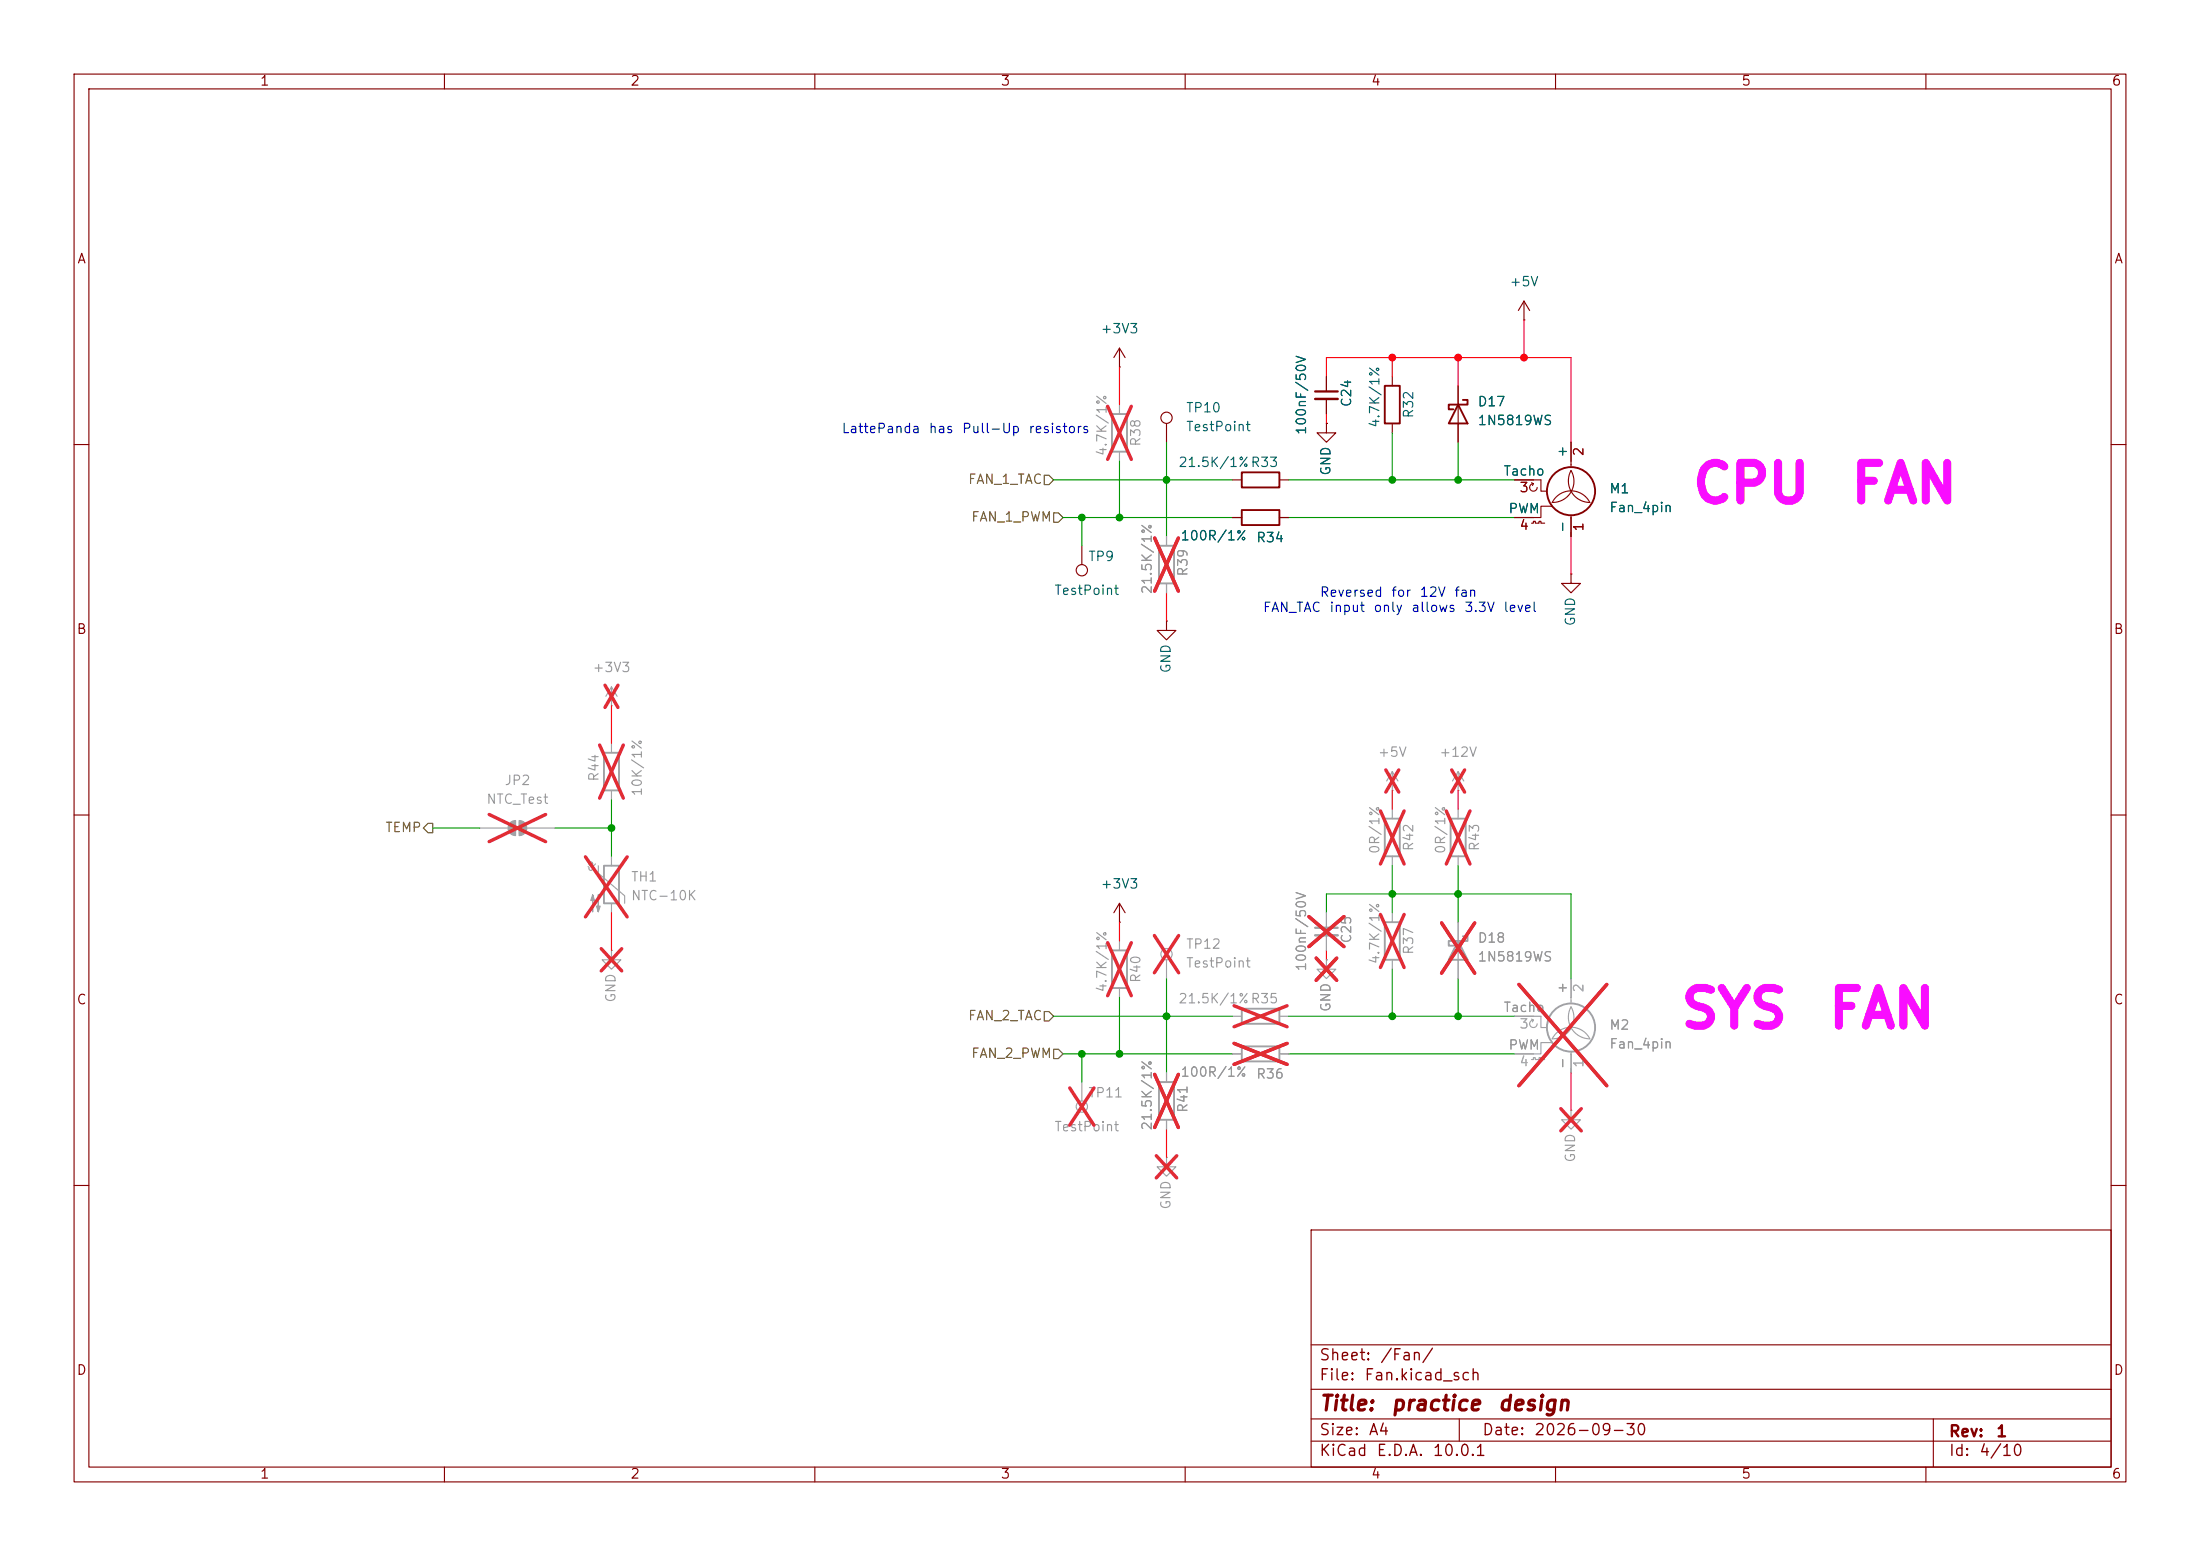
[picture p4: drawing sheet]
<svg xmlns="http://www.w3.org/2000/svg" width="297mm" height="210mm" viewBox="0 0 297 210" stroke-linecap="round" stroke-linejoin="round" font-family="sans-serif">
<g fill="none" stroke="#840000" stroke-width=".15">
<path d="M10 10h277v190h-277zM12 12h273v186h-273zM60 10v2M110 10v2M160 10v2M210 10v2M260 10v2M151.1 49.5h.1M151.1 47l-.7 1.3M151.1 47l.8 1.3M151.1 47v2.5M157.5 57.2v2.5"/>
<path d="M179.1 57.2v1.2h1.2l-1.2 1.3-1.3-1.3h1.3M179.1 57.2h.1M179.1 50.8v2M179.1 53.8v2.1M188 50.8v1.3M188 57.2v1.2M196.8 52.1v7.6M205.7 43.2h.1M205.7 40.6l-.7 1.3M205.7 40.6l.8 1.3M205.7 40.6v2.6M212.1 59.7v3.3"/>
<path d="M10 60h2M146 73.7v2.5M166.4 64.8h1.2M166.4 69.9h1.2M172.7 64.8h1.3M172.7 69.9h1.3M204.5 64.8h3.5v1.5h.8M206.8 70.6h.2v-.2h.3v.2h.5v-.2h.2v.2h.5M206.8 65.2l.2 .1M207 65.3a.51 .51 0 0 0-.5 .5 .51 .51 0 0 0 .5 .5 .51 .51 0 0 0 .5-.5M207 65.3l-.1 .2M209.5 68.3h-1.5v1.6h-3.5"/>
<path d="M212.1 63.5a2.86 2.86 0 0 1-2.6 4.3 2.84 2.84 0 0 1 2.6-1.6 2.84 2.84 0 0 1 2.5 1.6 2.92 2.92 0 0 1-2.5-4.3zM212.1 77.5v1.2h1.3l-1.3 1.3-1.3-1.3h1.3M212.1 77.5h.1M212.1 69.5v2.9M285 60h2M157.5 83.8v1.3h1.2l-1.2 1.3-1.3-1.3h1.3M157.5 83.8h.1M10 110h2M285 110h2M151.1 124.5h.1M151.1 121.9v2.6M151.1 121.9l-.7 1.3"/>
<path d="M151.1 121.9l.8 1.3M10 160h2M177 166h108v32h-108zM285 160h2M60 198v2M110 198v2M160 198v2M177 194.5h108M177 191.5h108M177 187.5h108M177 181.5h108M197 191.5v3"/>
<path d="M210 198v2M260 198v2M261 191.5v6.5"/>
<circle cx="157.5" cy="56.4" r=".76"/>
<circle cx="146" cy="77" r=".76"/>
</g>
<g fill="none" stroke="#a1a1a1" stroke-width=".15">
<path d="M151.1 54.6v1.3M151.1 61v1.2M157.5 72.4v1.3M157.5 78.7v1.3M82.5 95.3h.1M82.5 92.7v2.6M82.5 92.7l-.7 1.3M82.5 92.7l.8 1.3M64.8 111.8h3.8M69.6 110.7v2.1M70.1 110.7v2.1M71.1 111.8h3.8"/>
<path d="M79.4 117l.1 .1v.1M80.4 116.6a.44 .44 0 0 1-.5 .3 .44 .44 0 0 1-.4-.4l.2-.2 .3 .1v.8l-.1 .2-.2 .1-.2-.3M80.8 116.8v1.1l3.5 3v1M82.5 100.3v1.3M82.5 106.7v1.3M82.5 115.6v1.2M188 106.7h.1M188 104.1l-.8 1.3M188 104.1l.7 1.3M188 104.1v2.6M188 109.2v1.3M188 115.6v1.2"/>
<path d="M196.8 106.7h.1M196.8 104.1v2.6M196.8 109.2v1.3M196.8 115.6v1.2M196.8 104.1l-.7 1.3M196.8 104.1l.8 1.3M82.5 128.3v1.2h1.3l-1.3 1.3-1.2-1.3h1.2M82.5 128.3h.1M82.5 121.9v1.3M151.1 127v1.3M151.1 133.4v1.2M157.5 129.5v2.6"/>
<path d="M166.4 137.2h1.2M172.7 137.2h1.3M179.1 129.5v1.3h1.2l-1.2 1.3-1.3-1.3h1.3M179.1 129.5h.1M179.1 123.2v2M179.1 126.2v2.1M188 123.2v1.3M188 129.5v1.3M196.8 124.5v7.6M204.5 137.2h3.5v1.5h.8M206.8 137.5l.2 .2M207 137.7a.51 .51 0 0 0-.5 .5 .51 .51 0 0 0 .5 .5 .51 .51 0 0 0 .5-.5"/>
<path d="M207 137.7l-.1 .2M212.1 135.9a2.86 2.86 0 0 1-2.6 4.3 2.84 2.84 0 0 1 2.6-1.6 2.84 2.84 0 0 1 2.5 1.6 2.92 2.92 0 0 1-2.5-4.3zM212.1 132.1v3.3M146 146.1v2.5M157.5 156.2v1.3h1.2l-1.2 1.3-1.3-1.3h1.3M157.5 156.2h.1M157.5 144.8v1.3M157.5 151.1v1.3M166.4 142.2h1.2M172.7 142.2h1.3M206.8 143h.2v-.3h.3v.3h.5v-.3h.2v.3h.5M209.5 140.7h-1.5v1.5h-3.5"/>
<path d="M212.1 149.9v1.2h1.3l-1.3 1.3-1.3-1.3h1.3M212.1 149.9h.1M212.1 141.9v2.9"/>
<circle cx="157.5" cy="128.8" r=".76"/>
<circle cx="146" cy="149.4" r=".76"/>
</g>
<g fill="none" stroke="#e12e31" stroke-width=".46">
<path d="M149.5 54.8l3.2 7.2M152.7 54.8l-3.2 7.2M155.9 72.6l3.2 7.2M159.1 72.6l-3.2 7.2M81.7 92.5l1.7 3M83.4 92.5l-1.7 3M66 109.9l7.7 3.7M73.7 109.9l-7.7 3.7M79 115.6l5.7 8.1M80.9 100.6l3.3 7.1M84.2 100.6l-3.3 7.1M84.7 115.6l-5.7 8.1"/>
<path d="M186.4 109.4l3.2 7.2M187.1 103.9l1.7 3M188.8 103.9l-1.7 3M189.6 109.4l-3.2 7.2M195.2 109.4l3.3 7.2M196 103.9l1.7 3M197.7 103.9l-1.7 3M198.5 109.4l-3.3 7.2M81.2 128l2.7 3M83.9 128l-2.7 3M149.5 127.2l3.2 7.2M152.7 127.2l-3.2 7.2"/>
<path d="M155.8 126.3l3.3 5M159.1 126.3l-3.3 5M166.6 135.7l7.2 2.9M173.8 135.7l-7.2 2.9M176.7 123.7l4.7 4.1M177.7 129.3l2.8 3M180.5 129.3l-2.8 3M181.4 123.7l-4.7 4.1M186.4 123.4l3.2 7.2M189.6 123.4l-3.2 7.2M194.6 124.6l4.5 6.7M199.1 124.6l-4.5 6.7"/>
<path d="M205.1 132.9l11.8 13.6M216.9 132.9l-11.8 13.6M144.4 146.8l3.3 5.1M147.7 146.8l-3.3 5.1M155.9 145l3.2 7.2M156.1 156l2.8 3M158.9 156l-2.8 3M159.1 145l-3.2 7.2M166.6 140.8l7.2 2.9M173.8 140.8l-7.2 2.9M210.7 149.6l2.8 3M213.5 149.6l-2.8 3"/>
</g>
<g fill="none" stroke="#a1a1a1" stroke-width=".25">
<path d="M150.1 55.9h2v5.1h-2zM156.5 73.7h2v5h-2zM81.5 101.6h2.1v5.1h-2.1zM81.5 116.8h2.1v5.1h-2.1zM186.9 110.5h2.1v5.1h-2.1zM195.8 110.5h2.1v5.1h-2.1zM150.1 128.3h2v5.1h-2zM167.6 136.1h5.1v2.1h-5.1zM186.9 124.5h2.1v5h-2.1zM196.8 127l1.3 2.5h-2.5zM197.5 126.4h.6v.6h-2.5v.6h.6M156.5 146.1h2v5h-2z"/>
<path d="M167.6 141.2h5.1v2.1h-5.1z"/>
<circle cx="212.1" cy="138.7" r="3.3"/>
</g>
<g fill="none" stroke="#840000" stroke-width=".25">
<path d="M186.9 52.1h2.1v5.1h-2.1zM196.8 54.6l1.3 2.6h-2.5zM197.5 54h.6v.6h-2.5v.6h.6M167.6 63.8h5.1v2h-5.1zM167.6 68.8h5.1v2.1h-5.1z"/>
<circle cx="212.1" cy="66.3" r="3.3"/>
</g>
<g fill="#a1a1a1" stroke="#a1a1a1" stroke-width=".15">
<path d="M68.9 111l.3-.2 .4-.1v2.1a1.02 1.02 0 0 1-.9-.7 1.02 1.02 0 0 1 .2-1.1z"/>
<path d="M70.1 110.7a1.02 1.02 0 0 1 1 1.1 1.02 1.02 0 0 1-1 1z"/>
<path d="M80 120.8l.3 .7h-.5l.2-.7v2.3z"/>
<path d="M80.8 120.8v2.3l-.3-.8h.5l-.2 .8z"/>
</g>
<path d="M177.5 52.8h3.1" fill="none" stroke="#840000" stroke-width=".3"/>
<path d="M177.5 53.8h3.1" fill="none" stroke="#840000" stroke-width=".33"/>
<path d="M177.5 125.2h3.1" fill="none" stroke="#a1a1a1" stroke-width=".3"/>
<path d="M177.5 126.2h3.1" fill="none" stroke="#a1a1a1" stroke-width=".33"/>
<path d="M141 64.1h.6l.6 .7-.6 .6h-.6zM142.2 69.2h.7l.6 .7-.6 .6h-.7zM57.8 111.1h.6v1.3h-.6l-.7-.6zM141 136.5h.6l.6 .7-.6 .6h-.6zM142.2 141.6h.7l.6 .6-.6 .7h-.7z" fill="none" stroke="#725600" stroke-width=".15"/>
<g fill="none" stroke="#009600" stroke-width=".15">
<path d="M157.5 59.7v12.7M188 58.4v6.4M196.8 59.7v5.1M142.2 64.8h24.2M143.5 69.9h22.9M146 69.9v3.8M151.1 62.2v7.7M174 64.8h30.5M174 69.9h30.5M58.4 111.8h6.4M74.9 111.8h7.6M82.5 108v7.6"/>
<path d="M188 116.8v6.4M196.8 116.8v7.7M142.2 137.2h24.2M151.1 134.6v7.6M157.5 132.1v12.7M174 137.2h30.5M179.1 123.2v-2.5h33v11.4M188 130.8v6.4M196.8 132.1v5.1M143.5 142.2h22.9M146 142.2v3.9M174 142.2h30.5"/>
</g>
<g fill="none" stroke="#ff030b" stroke-width=".15">
<path d="M151.1 49.5v5.1M179.1 50.8v-2.5h33v11.4M179.1 55.9v1.3M188 48.3v2.5M196.8 48.3v3.8M205.7 43.2v5.1M212.1 72.4v5.1M82.5 95.3v5M157.5 80v3.8M188 106.7v2.5M196.8 106.7v2.5M82.5 123.2v5.1"/>
<path d="M151.1 124.5v2.5M179.1 128.3v1.2M157.5 152.4v3.8M212.1 144.8v5.1"/>
</g>
<g fill="#009600" stroke="#009600" stroke-width=".14">
<circle cx="196.8" cy="64.8" r=".46"/>
<circle cx="188" cy="64.8" r=".46"/>
<circle cx="151.1" cy="69.9" r=".46"/>
<circle cx="146" cy="69.9" r=".46"/>
<circle cx="146" cy="142.2" r=".46"/>
<circle cx="82.5" cy="111.8" r=".46"/>
<circle cx="188" cy="137.2" r=".46"/>
<circle cx="196.8" cy="137.2" r=".46"/>
<circle cx="188" cy="120.7" r=".46"/>
<circle cx="196.8" cy="120.7" r=".46"/>
<circle cx="151.1" cy="142.2" r=".46"/>
<circle cx="157.5" cy="64.8" r=".46"/>
<circle cx="157.5" cy="137.2" r=".46"/>
</g>
<g fill="#ff030b" stroke="#ff030b" stroke-width=".14">
<circle cx="205.7" cy="48.3" r=".46"/>
<circle cx="196.8" cy="48.3" r=".46"/>
<circle cx="188" cy="48.3" r=".46"/>
</g>
<g font-size="5.1" fill="#f90dff">
<text x="228.2" y="69.1">CPU</text>
<text x="249.5" y="69.1">FAN</text>
<text x="226.6" y="140">SYS</text>
<text x="246.5" y="140">FAN</text>
</g>
<g font-size="2" fill="#840000">
<text x="178" y="190.9">Title:</text>
<text x="187.7" y="190.9">practice</text>
<text x="202.1" y="190.9">design</text>
</g>
<g font-size="1.5" fill="#840000">
<text x="178" y="184">Sheet:</text>
<text x="186.2" y="184">/Fan/</text>
<text x="178" y="186.7">File:</text>
<text x="184.1" y="186.7">Fan.kicad_sch</text>
<text x="178" y="196.9">KiCad</text>
<text x="178" y="194.1">Size:</text>
<text x="184.7" y="194.1">A4</text>
<text x="185.7" y="196.9">E.D.A.</text>
<text x="193.3" y="196.9">10.0.1</text>
<text x="200" y="194.1">Date:</text>
<text x="207" y="194.1">2026-09-30</text>
<text x="263" y="194.3">Rev:</text>
<text x="263" y="196.9">Id:</text>
<text x="267.1" y="196.9">4/10</text>
<text x="269.4" y="194.3">1</text>
</g>
<g font-size="1.3" fill="#840000">
<text x="35" y="11.9">1</text>
<text x="85" y="11.9">2</text>
<text x="135" y="11.9">3</text>
<text x="185" y="11.9">4</text>
<text x="235" y="11.9">5</text>
<text x="285" y="11.9">6</text>
<text x="10.3" y="35.9">A</text>
<text x="285.3" y="35.9">A</text>
<text x="10.3" y="85.9">B</text>
<text x="285.3" y="85.9">B</text>
<text x="10.3" y="135.9">C</text>
<text x="285.3" y="135.9">C</text>
<text x="10.3" y="185.9">D</text>
<text x="285.3" y="185.9">D</text>
<text x="35" y="199.9">1</text>
<text x="85" y="199.9">2</text>
<text x="135" y="199.9">3</text>
<text x="185" y="199.9">4</text>
<text x="235" y="199.9">5</text>
<text x="285" y="199.9">6</text>
</g>
<g font-size="1.3" fill="#006464">
<text x="203.7" y="39">+5V</text>
<text x="148.5" y="45.3">+3V3</text>
<text x="160" y="58.5">TestPoint</text>
<text x="160" y="56">TP10</text>
<text x="176.6" y="58.8" transform="rotate(-90 176.6 58.8)">100nF/50V</text>
<text x="182.7" y="55" transform="rotate(-90 182.7 55)">C24</text>
<text x="186.5" y="57.8" transform="rotate(-90 186.5 57.8)">4.7K/1%</text>
<text x="191.1" y="56.6" transform="rotate(-90 191.1 56.6)">R32</text>
<text x="199.4" y="57.7">1N5819WS</text>
<text x="199.4" y="55.2">D17</text>
<text x="159" y="63.3">21.5K/1%R33</text>
<text x="179.9" y="64.3" transform="rotate(-90 179.9 64.3)">GND</text>
<text x="202.9" y="64.5">Tacho</text>
<text x="211.8" y="61.8" transform="rotate(-90 211.8 61.8)">+</text>
<text x="203.6" y="69.6">PWM</text>
<text x="217.2" y="66.9">M1</text>
<text x="217.2" y="69.4">Fan_4pin</text>
<text x="146.8" y="76">TP9</text>
<text x="159.3" y="73.3">100R/1%</text>
<text x="169.5" y="73.5">R34</text>
<text x="211.8" y="72" transform="rotate(-90 211.8 72)">-</text>
<text x="142.2" y="80.6">TestPoint</text>
<text x="213" y="84.6" transform="rotate(-90 213 84.6)">GND</text>
<text x="158.3" y="91" transform="rotate(-90 158.3 91)">GND</text>
<text x="148.5" y="120.2">+3V3</text>
</g>
<g font-size="1.3" fill="#0000c2">
<text x="113.5" y="58.8">LattePanda</text>
<text x="125.3" y="58.8">has</text>
<text x="129.8" y="58.8">Pull-Up</text>
<text x="138.8" y="58.8">resistors</text>
<text x="170.4" y="82.9">FAN_TAC</text>
<text x="178.1" y="80.9">Reversed</text>
<text x="179.4" y="82.9">input</text>
<text x="185.3" y="82.9">only</text>
<text x="187.7" y="80.9">for</text>
<text x="190.4" y="82.9">allows</text>
<text x="191.6" y="80.9">12V</text>
<text x="196.2" y="80.9">fan</text>
<text x="197.6" y="82.9">3.3V</text>
<text x="202.9" y="82.9">level</text>
</g>
<g font-size="1.3" fill="#725600">
<text x="130.6" y="65.6">FAN_1_TAC</text>
<text x="131" y="70.7">FAN_1_PWM</text>
<text x="51.9" y="112.6">TEMP</text>
<text x="130.6" y="138">FAN_2_TAC</text>
<text x="131" y="143.1">FAN_2_PWM</text>
</g>
<g font-size="1.3" fill="#989898">
<text x="149.7" y="61.6" transform="rotate(-90 149.7 61.6)">4.7K/1%</text>
<text x="154.3" y="60.4" transform="rotate(-90 154.3 60.4)">R38</text>
<text x="160.6" y="77.9" transform="rotate(-90 160.6 77.9)">R39</text>
<text x="155.8" y="80.3" transform="rotate(-90 155.8 80.3)">21.5K/1%</text>
<text x="79.9" y="91">+3V3</text>
<text x="68" y="106.3">JP2</text>
<text x="81.1" y="105.6" transform="rotate(-90 81.1 105.6)">R44</text>
<text x="87" y="107.6" transform="rotate(-90 87 107.6)">10K/1%</text>
<text x="185.9" y="102.5">+5V</text>
<text x="194.2" y="102.5">+12V</text>
<text x="65.6" y="108.8">NTC_Test</text>
<text x="85.1" y="119.3">TH1</text>
<text x="186.5" y="115.4" transform="rotate(-90 186.5 115.4)">0R/1%</text>
<text x="191.1" y="115" transform="rotate(-90 191.1 115)">R42</text>
<text x="195.4" y="115.4" transform="rotate(-90 195.4 115.4)">0R/1%</text>
<text x="200" y="115" transform="rotate(-90 200 115)">R43</text>
<text x="85.1" y="121.8">NTC-10K</text>
<text x="160" y="130.9">TestPoint</text>
<text x="160" y="128.4">TP12</text>
<text x="176.6" y="131.2" transform="rotate(-90 176.6 131.2)">100nF/50V</text>
<text x="182.7" y="127.4" transform="rotate(-90 182.7 127.4)">C25</text>
<text x="186.5" y="130.2" transform="rotate(-90 186.5 130.2)">4.7K/1%</text>
<text x="191.1" y="128.9" transform="rotate(-90 191.1 128.9)">R37</text>
<text x="199.4" y="130.1">1N5819WS</text>
<text x="199.4" y="127.5">D18</text>
<text x="83.4" y="135.4" transform="rotate(-90 83.4 135.4)">GND</text>
<text x="149.7" y="134" transform="rotate(-90 149.7 134)">4.7K/1%</text>
<text x="154.3" y="132.8" transform="rotate(-90 154.3 132.8)">R40</text>
<text x="159" y="135.7">21.5K/1%R35</text>
<text x="179.9" y="136.7" transform="rotate(-90 179.9 136.7)">GND</text>
<text x="202.9" y="136.9">Tacho</text>
<text x="211.8" y="134.2" transform="rotate(-90 211.8 134.2)">+</text>
<text x="203.6" y="142">PWM</text>
<text x="217.2" y="139.3">M2</text>
<text x="217.2" y="141.8">Fan_4pin</text>
<text x="146.8" y="148.4">TP11</text>
<text x="159.3" y="145.6">100R/1%</text>
<text x="169.5" y="145.9">R36</text>
<text x="211.8" y="144.4" transform="rotate(-90 211.8 144.4)">-</text>
<text x="142.2" y="153">TestPoint</text>
<text x="155.8" y="152.7" transform="rotate(-90 155.8 152.7)">21.5K/1%</text>
<text x="160.6" y="150.3" transform="rotate(-90 160.6 150.3)">R41</text>
<text x="213" y="157" transform="rotate(-90 213 157)">GND</text>
<text x="158.3" y="163.3" transform="rotate(-90 158.3 163.3)">GND</text>
</g>
<g font-size="1.3" fill="#a90000">
<text x="214.1" y="61.7" transform="rotate(-90 214.1 61.7)">2</text>
<text x="205" y="66.8">3</text>
<text x="205" y="71.8">4</text>
<text x="214.1" y="71.8" transform="rotate(-90 214.1 71.8)">1</text>
</g>
<g font-size="1.3" fill="#aaa">
<text x="214.1" y="134.1" transform="rotate(-90 214.1 134.1)">2</text>
<text x="205" y="139.1">3</text>
<text x="205" y="144.2">4</text>
<text x="214.1" y="144.2" transform="rotate(-90 214.1 144.2)">1</text>
</g>
</svg>
